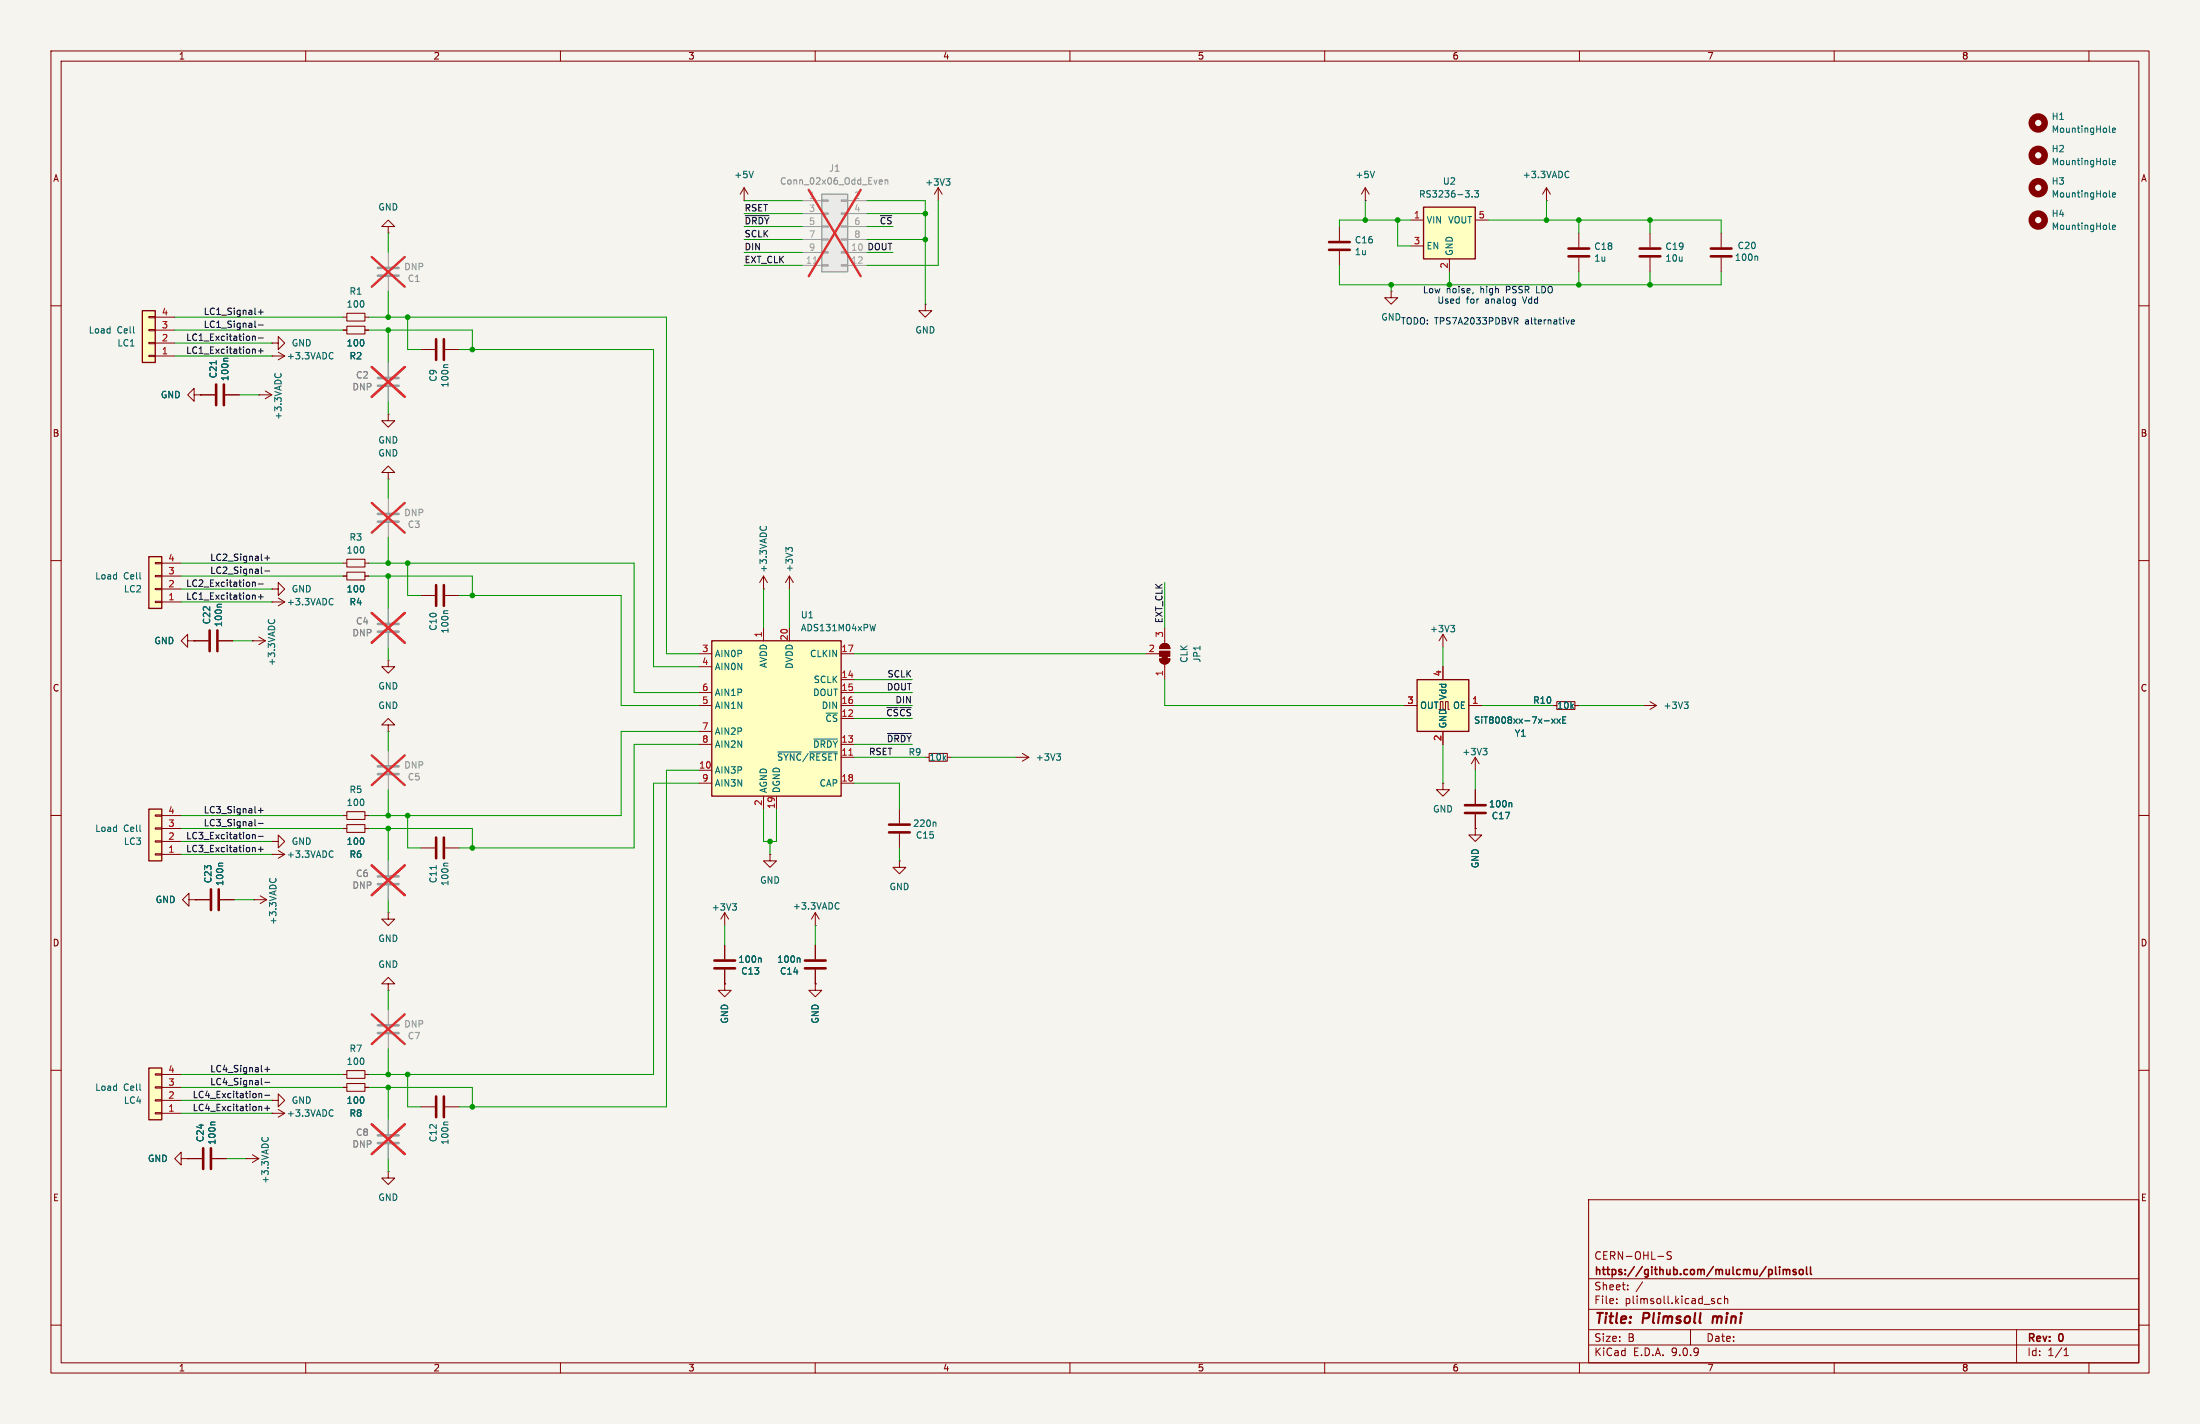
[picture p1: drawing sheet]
<svg xmlns="http://www.w3.org/2000/svg" width="432mm" height="279mm" viewBox="0 0 432 279" stroke-linecap="round" stroke-linejoin="round" font-family="sans-serif">
<path d="M0 0h431.8v279.4h-431.8z" fill="#f5f4ef" stroke="#f5f4ef" stroke-width=".2"/>
<g fill="none" stroke="#840000" stroke-width=".2">
<path d="M10 10h411.8v259.4h-411.8zM12 12h407.8v255.4h-407.8zM60 10v2M110 10v2M160 10v2M210 10v2M260 10v2M310 10v2M360 10v2M410 10v2M181.6 59.7v1.3h1.3l-1.3 1.2-1.3-1.2h1.3M181.6 59.7h.1"/>
<path d="M10 60h2M419.8 60h2M10 110h2M67.3 113h.8M68.1 112.3h3.5v1.5h-3.5zM71.6 113h.8M419.8 110h2M10 160h2M283.2 153.7v1.2h1.3l-1.3 1.3-1.3-1.3h1.3M283.2 153.7h.1M419.8 160h2M38.4 176.5h2.8"/>
<path d="M43.2 176.5h2.8M49.8 176.5h.1M49.8 176.5h2.5M51.1 175.8l1.2 .7M52.3 176.5l-1.2 .8M151.1 167.6v1.3h1.3l-1.3 1.3-1.2-1.3h1.2M151.1 167.6h.1M10 210h2M53.3 215.9h1.3v1.3l1.3-1.3-1.3-1.3v1.3M53.3 215.9h.1M419.8 210h2M311.8 235.4h108v32h-108z"/>
<path d="M10 260h2M311.8 256.9h108M311.8 250.9h108M317.3 255.6v.2M317.3 254.9v.1M319.5 252.9v.2M319.5 252.2v.1M322.4 251.5l-1.3 1.9M325.4 246.5h1.1M328 245.7l-.5-.1-.2 .1v.5l.6 .2 .1 .4-.2 .3-.6-.1M336.1 255.3l.4 .1v.2l-.2 .2h-.3M336.1 254.8l.4 .1"/>
<path d="M337.8 254.9l-.4-.1-.3 .3 .2 .6h.5M338.5 254.9l.2-.1 .3 .1 .1 .9M338.5 254.3v1.5M419.8 260h2M60 267.4v2M110 267.4v2M160 267.4v2M210 267.4v2M260 267.4v2M310 267.4v2M311.8 263.9h108M311.8 260.9h108"/>
<path d="M331.8 260.9v3M360 267.4v2M395.8 260.9v6.5M405.1 266h.9M405.1 264.9l.4-.4v1.5M410 267.4v2"/>
</g>
<path d="M336.3 258.3l-.2 1.3" fill="none" stroke="#840000" stroke-width=".4"/>
<path d="M348.6 250l.1 .1M349.3 248.6v.1M349.3 249.1v1M350 249.1v1M350 249.2l.4-.1 .2 .2M350.6 249.3l.3-.2h.3l.1 1M350.6 249.3v.8M352.5 249.1h-.4l-.2 .2 .1 .2 .5 .1v.4h-.6M353.3 249.1h.3l.3 .3v.4l-.3 .3-.3-.1-.2-.2zM354.6 248.6v1.3l.2 .2M355.4 248.6v1.3l.2 .2" fill="none" stroke="#840000" stroke-width=".3"/>
<path d="M43.7 169.4h-.6l-.2 .1M53 172.4l-.1 .2M54.1 172.4l.1 .2" fill="none" stroke="#006464" stroke-width=".2"/>
<path d="M41.4 174.5v4.1M42.9 174.5v4.1" fill="none" stroke="#840000" stroke-width=".51"/>
<path d="M278.1 133.4h10.2v10.1h-10.2z" fill="#ffffc2"/>
<path d="M278.1 133.4h10.2v10.1h-10.2z" fill="none" stroke="#840000" stroke-width=".25"/>
<g fill="none" stroke="#840000" stroke-width=".2">
<path d="M67.3 110.5h.8M68.1 109.7h3.5v1.6h-3.5zM71.6 110.5h.8M275.6 138.4h2.5M282.4 139.2h.3v-1.5h.5v1.5h.5v-1.5h.5v1.5h.3M283.2 124.5v2.5M283.2 130.8v2.6M283.2 124.5l.8 1.2M283.2 124.5l-.8 1.2M288.3 138.4h2.5M283.2 143.5v2.6M289.6 148.6l.7 1.3"/>
<path d="M289.6 148.6l-.8 1.3M289.6 148.6v2.5M37.1 176.5v1.3l-1.3-1.3 1.3-1.2v1.2h1.3M38.4 176.5h.1M76.2 193h1.3l-1.3-1.2-1.3 1.2h1.3v1.3M76.2 194.3h.1M53.3 218.4h.1M53.3 218.4h2.6M54.6 217.7l1.3 .7M55.9 218.4l-1.3 .8M67.3 213.4h.8M68.1 212.6h3.5v1.5h-3.5z"/>
<path d="M71.6 213.4h.8"/>
</g>
<g fill="none" stroke="#006464" stroke-width=".2">
<path d="M284.7 122.7h.8l-.4 .5M285.3 123.2l.2 .2v.3l-.2 .3M291.1 146.8h.8l-.5 .5M291.6 147.3l.3 .3v.3l-.3 .2M303.1 141.4h1M304.6 141.1l.6 .8M305.2 141.1l-.6 .8M305.6 141.1l.7 .8M306.3 141.1l-.7 .8M306.7 141.2h.5M307.3 140.6h-.6v1.3h.6M65.1 217.7l.3 .2"/>
<path d="M65.4 218.9l-.3 .1"/>
</g>
<path d="M74.2 201.2h4M74.2 202.7h4" fill="none" stroke="#9c9b98" stroke-width=".51"/>
<path d="M76.2 198.1v2.8M76.2 202.9v2.8" fill="none" stroke="#9c9b98" stroke-width=".2"/>
<path d="M73 199l6.4 5.9M79.4 199l-6.4 5.9" fill="none" stroke="#e12e31" stroke-width=".46"/>
<path d="M139.7 125.7h25.4v30.5h-25.4z" fill="#ffffc2"/>
<path d="M139.7 125.7h25.4v30.5h-25.4z" fill="none" stroke="#840000" stroke-width=".25"/>
<g fill="none" stroke="#840000" stroke-width=".2">
<path d="M273 57.2v1.2h1.3l-1.3 1.3-1.2-1.3h1.2M273 57.2h.1M337.8 45.7v2.8M337.8 50.5v2.8M38.1 77.5v1.2l-1.3-1.2 1.3-1.3v1.3h1.3M39.4 77.5h.1M39.4 77.5h2.8M44.2 77.5h2.8M50.8 77.5h.1M50.8 77.5h2.5M52.1 76.7l1.2 .8M53.3 77.5l-1.2 .7"/>
<path d="M76.2 92.7h1.3l-1.3-1.3-1.3 1.3h1.3v1.3M76.2 94h.1M76.2 81.3v1.3h1.3l-1.3 1.2-1.3-1.2h1.3M76.2 81.3h.1M137.2 138.4h2.5M137.2 128.3h2.5M137.2 135.9h2.5M137.2 130.8h2.5M149.9 123.2v2.5M154.9 123.2v2.5M165.1 138.4h2.5M165.1 128.3h2.5"/>
<path d="M165.1 135.9h2.5M165.1 133.4h2.5M224.8 128.3h2.8M227.6 129.3h2a1.02 1.02 0 0 1-1 1 1.02 1.02 0 0 1-1-1zM227.9 126.5a1.02 1.02 0 0 1 1.1-.2 1.02 1.02 0 0 1 .6 1h-2zM228.6 123.2v3M228.6 130.3v3.1M68.1 159.3h3.5v1.5h-3.5zM76.2 142.2h1.3l-1.3-1.2-1.3 1.2h1.3v1.3M76.2 143.5h.1M137.2 153.7h2.5M137.2 143.5h2.5"/>
<path d="M137.2 146.1h2.5M137.2 151.1h2.5M149.9 156.2v2.6M152.4 156.2v2.6M165.1 153.7h2.5M165.1 146.1h2.5M165.1 141h2.5M181.6 148.6h.8M182.4 147.8h3.5v1.6h-3.5zM185.9 148.6h.8M199.4 148.6h2.5M200.7 147.8l1.2 .8"/>
<path d="M201.9 148.6l-1.2 .8M53.3 167.6h.1M53.3 165.1h1.3v1.3l1.3-1.3-1.3-1.3v1.3M53.3 165.1h.1M53.3 167.6h2.6M54.6 166.9l1.3 .7M55.9 167.6l-1.3 .8M67.3 160h.8M71.6 160h.8M160 179.1l.8 1.2M160 179.1l-.7 1.2M160 179.1v2.5"/>
<path d="M160 181.6h.1M160 193v1.3h-1.3l1.3 1.3 1.3-1.3h-1.3M160 193h.1M160 185.4v2.8M160 190.2v2.8M67.3 210.8h.8M68.1 210.1h3.5v1.5h-3.5zM71.6 210.8h.8"/>
</g>
<g fill="none" stroke="#006464" stroke-width=".2">
<path d="M344.8 50.3l.2 .1v.7M42.4 70.8v.7M44.1 70.3l-.2 .2M54 73.3l-.1 .3M55.1 73.3l.1 .3M171.8 122.5l-.3 1.3-.2-.9M152.6 147.5h4.7M158.9 147.5h5.5M159.7 145h4.7M207.4 147.9h.7l-.4 .5M207.9 148.4l.2 .2v.3l-.2 .3M65.1 166.9l.3 .2"/>
<path d="M65.4 168.1l-.3 .1M164.4 177.1l.3 .1M164.7 178.3l-.3 .1M156.8 188l.2 .2v.6"/>
</g>
<path d="M74.2 100.8h4M74.2 102.4h4M74.2 150.4h4M74.2 151.9h4" fill="none" stroke="#9c9b98" stroke-width=".51"/>
<path d="M76.2 97.8v2.8M76.2 102.6v2.8M76.2 147.3v2.8M76.2 152.1v2.8" fill="none" stroke="#9c9b98" stroke-width=".2"/>
<path d="M73 98.7l6.4 5.8M79.4 98.7l-6.4 5.8M73 148.2l6.4 5.9M79.4 148.2l-6.4 5.9" fill="none" stroke="#e12e31" stroke-width=".46"/>
<path d="M335.8 50.3h4.1M335.8 48.8h4.1M42.4 75.4v4.1M43.9 75.4v4.1M158 188.5h4.1M158 190h4.1" fill="none" stroke="#840000" stroke-width=".51"/>
<g fill="#840000" stroke="#840000" stroke-width=".2">
<path d="M228.1 128.8h1v.5h-1z"/>
<path d="M227.6 129.3h2a1.02 1.02 0 0 1-1 1 1.02 1.02 0 0 1-1-1z"/>
<path d="M227.6 127.8h2v1h-2z"/>
<path d="M227.9 126.5a1.02 1.02 0 0 1 1.1-.2 1.02 1.02 0 0 1 .6 1h-2z"/>
</g>
<path d="M29.2 158.8h2.5v10.1h-2.5z" fill="#ffffc2"/>
<path d="M29.2 158.8h2.5v10.1h-2.5z" fill="none" stroke="#840000" stroke-width=".25"/>
<g fill="none" stroke="#840000" stroke-width=".2">
<path d="M268 39.4h.1M268 36.8l-.8 1.3M268 36.8l.7 1.3M268 36.8v2.6M303.5 39.4h.1M303.5 36.8l-.7 1.3M303.5 36.8l.8 1.3M303.5 36.8v2.6M262.9 44.5v2.7M262.9 49.3v2.8M67.3 64.8h.8M68.1 64h3.5v1.5h-3.5z"/>
<path d="M71.6 64.8h.8M82.5 116.8h2.8M87.4 116.8h2.8M149.9 115.6h.1M149.9 113l.7 1.3M149.9 113l-.8 1.3M149.9 113v2.6M154.9 113l.8 1.3M154.9 113l-.7 1.3M154.9 113v2.6M38.1 125.7h2.8M42.9 125.7h2.8"/>
<path d="M76.2 129.5v1.3h1.3l-1.3 1.3-1.3-1.3h1.3M76.2 129.5h.1M30.5 159.9h1.2v.2h-1.2zM176.5 158.8v2.7M30.5 167.5h1.2v.3h-1.2zM30.5 165h1.2v.2h-1.2zM30.5 162.4h1.2v.3h-1.2zM31.7 167.6h3.9M31.7 165.1h3.9M31.7 162.6h3.9M31.7 160h3.9M142.2 179.1l.8 1.2"/>
<path d="M142.2 179.1l-.7 1.2M142.2 179.1v2.5M176.5 168.9v1.3h1.3l-1.3 1.3-1.2-1.3h1.2M176.5 168.9h.1M176.5 163.6v2.8M142.2 193v1.3h-1.2l1.2 1.3 1.3-1.3h-1.3M142.2 193h.1M142.2 185.4v2.8M142.2 190.2v2.8"/>
</g>
<path d="M260.9 47.5h4M260.9 49h4M85.6 114.8v4.1M87.1 114.8v4.1M41.1 123.7v4.1M42.7 123.7v4.1M174.5 161.8h4.1M174.5 163.3h4.1M140.2 188.5h4.1M140.2 190h4.1" fill="none" stroke="#840000" stroke-width=".51"/>
<g fill="none" stroke="#006464" stroke-width=".2">
<path d="M269.8 33.6l-.4 1.3M307.7 33.6l.2 .1M307.9 34.7l-.2 .2M42.8 118.6l-.2 .1M87.9 119.8h-.6l-.2 .2M149.3 103.3l-.1 .2M150.3 103.3l.1 .2M154.7 107.9l-.5-.5v.8M154.7 107.7l.3-.3h.3l.2 .3M143.8 177.3h.7l-.4 .5M144.3 177.8l.2 .2v.3l-.2 .3M183.5 161.3l.2 .2v.6"/>
<path d="M149.2 188l.2 .2v.6"/>
</g>
<path d="M74.2 75.7h4M74.2 74.2h4M74.2 124h4M74.2 122.4h4" fill="none" stroke="#9c9b98" stroke-width=".51"/>
<path d="M76.2 71.1v2.8M76.2 75.9v2.8M76.2 119.4v2.8M76.2 124.2v2.8" fill="none" stroke="#9c9b98" stroke-width=".2"/>
<path d="M73 72l6.4 5.9M79.4 72l-6.4 5.9M73 120.3l6.4 5.8M79.4 120.3l-6.4 5.8" fill="none" stroke="#e12e31" stroke-width=".46"/>
<path d="M279.4 40.6h10.2v10.2h-10.2z" fill="#ffffc2"/>
<path d="M279.4 40.6h10.2v10.2h-10.2z" fill="none" stroke="#840000" stroke-width=".25"/>
<path d="M276.9 43.2h2.5M276.9 48.3h2.5M284.5 50.8v2.5M289.6 43.2h2.5" fill="none" stroke="#840000" stroke-width=".2"/>
<path d="M288.9 38.6v.1M289.4 37.4h.8l-.4 .5 .3 .1v.6l-.1 .1-.6-.1" fill="none" stroke="#006464" stroke-width=".2"/>
<path d="M27.9 61h2.6v10.1h-2.6z" fill="#ffffc2"/>
<path d="M27.9 61h2.6v10.1h-2.6z" fill="none" stroke="#840000" stroke-width=".25"/>
<g fill="none" stroke="#840000" stroke-width=".2">
<path d="M146 39.4h.1M146 36.8l-.7 1.3M146 36.8l.8 1.3M146 36.8v2.6M29.2 69.7h1.3v.3h-1.3zM29.2 67.2h1.3v.2h-1.3zM29.2 64.6h1.3v.3h-1.3zM29.2 62.1h1.3v.3h-1.3zM30.5 69.9h3.8M30.5 67.3h3.8M30.5 64.8h3.8M30.5 62.2h3.8"/>
<path d="M76.2 179.1v1.2h1.3l-1.3 1.3-1.3-1.3h1.3M76.2 179.1h.1"/>
</g>
<path d="M147.9 33.6l-.5 1.3" fill="none" stroke="#006464" stroke-width=".2"/>
<path d="M161.3 38.1h5.1v15.2h-5.1z" fill="#ebeae8"/>
<path d="M161.3 38.1h5.1v15.2h-5.1z" fill="none" stroke="#9c9b98" stroke-width=".25"/>
<g fill="none" stroke="#9c9b98" stroke-width=".2">
<path d="M157.5 39.4h3.8M161.3 39.2h1.3v.3h-1.3zM165.1 39.2h1.3v.3h-1.3zM166.4 39.4h3.8M157.5 41.9h3.8M157.5 44.5h3.8M157.5 47h3.8M157.5 49.5h3.8M157.5 52.1h3.8M161.3 41.8h1.3v.2h-1.3zM161.3 44.3h1.3v.3h-1.3zM161.3 46.9h1.3v.2h-1.3z"/>
<path d="M161.3 49.4h1.3v.3h-1.3zM161.3 51.9h1.3v.3h-1.3zM165.1 41.8h1.3v.2h-1.3zM165.1 44.3h1.3v.3h-1.3zM165.1 46.9h1.3v.2h-1.3zM165.1 49.4h1.3v.3h-1.3zM165.1 51.9h1.3v.3h-1.3zM166.4 41.9h3.8M166.4 44.5h3.8M166.4 47h3.8M166.4 49.5h3.8M166.4 52.1h3.8"/>
<path d="M76.2 168.9v2.8M76.2 173.7v2.8"/>
</g>
<path d="M159.6 51.7h.8" fill="none" stroke="#a5a4a2" stroke-width=".2"/>
<path d="M172.8 35.3l.3 .1 .1 .2-.6 .1M173.1 36.1h-.3M173.7 35.4h.5l.1 .7M173.7 35.3v.8" fill="none" stroke="#939391" stroke-width=".2"/>
<path d="M158.7 37.2l10.2 17M168.9 37.2l-10.2 17M73 169.8l6.4 5.8M79.4 169.8l-6.4 5.8" fill="none" stroke="#e12e31" stroke-width=".46"/>
<path d="M74.2 173.5h4M74.2 172h4" fill="none" stroke="#9c9b98" stroke-width=".51"/>
<g fill="none" stroke="#840000" stroke-width=".2">
<path d="M184.1 36.8l.8 1.3M184.1 36.8l-.7 1.3M184.1 36.8v2.6M76.2 44.5h1.3l-1.3-1.3-1.3 1.3h1.3v1.2M76.2 45.7h.1M67.3 62.2h.8M68.1 61.5h3.5v1.5h-3.5zM71.6 62.2h.8M82.5 68.6h2.8M87.4 68.6h2.8M53.3 118.1h.1M53.3 115.6h1.3v1.2l1.3-1.2-1.3-1.3v1.3"/>
<path d="M53.3 115.6h.1M53.3 118.1h2.6M54.6 117.3l1.3 .8M55.9 118.1l-1.3 .8M36.8 125.7v1.3l-1.2-1.3 1.2-1.2v1.2h1.3M38.1 125.7h.1M49.5 125.7h.1M49.5 125.7h2.6M50.8 125l1.3 .7M52.1 125.7l-1.3 .8M82.5 166.4h2.8M87.4 166.4h2.8"/>
</g>
<path d="M185.7 35.1h.7l-.4 .5M186.2 35.6l.2 .2v.3l-.2 .2M414 25.8l.2 .2M414.6 25.6l.6-.2v-.2l-.4-.1-.2 .2 .1 .6h.5M87.9 71.6h-.6l-.2 .2M65.1 117.4l.3 .1M65.4 118.6l-.3 .1M52.8 121.6l-.2 .2M53.8 121.6l.1 .2M85.6 169.8v.8M87.9 169.4h-.6l-.2 .1" fill="none" stroke="#006464" stroke-width=".2"/>
<circle cx="400.1" cy="24.1" r="1.27" fill="none" stroke="#840000" stroke-width="1.3"/>
<path d="M85.6 66.5v4.1M87.1 66.5v4.1M85.6 164.3v4.1M87.1 164.3v4.1" fill="none" stroke="#840000" stroke-width=".51"/>
<path d="M29.2 109.2h2.5v10.2h-2.5z" fill="#ffffc2"/>
<path d="M29.2 109.2h2.5v10.2h-2.5z" fill="none" stroke="#840000" stroke-width=".25"/>
<g fill="none" stroke="#840000" stroke-width=".2">
<path d="M323.8 45.7v2.8M323.8 50.5v2.8M30.5 118h1.2v.2h-1.2zM30.5 115.4h1.2v.3h-1.2zM30.5 112.9h1.2v.3h-1.2zM30.5 110.4h1.2v.2h-1.2zM31.7 118.1h3.9M31.7 115.6h3.9M31.7 113h3.9M31.7 110.5h3.9M304.8 138.4h.8M305.6 137.7h3.5v1.5h-3.5z"/>
<path d="M309.1 138.4h.8M322.6 138.4h2.5M323.8 137.7l1.3 .7M325.1 138.4l-1.3 .8M289.6 154.9v2.8M289.6 159.8v2.8M289.6 162.6v1.2h-1.3l1.3 1.3 1.2-1.3h-1.2M289.6 162.6h.1M36.8 227.3h2.8M41.7 227.3h2.7M48.3 227.3h.1M48.3 227.3h2.5"/>
<path d="M49.5 226.6l1.3 .7M50.8 227.3l-1.3 .8"/>
</g>
<path d="M74.2 52.6h4M74.2 54.1h4" fill="none" stroke="#9c9b98" stroke-width=".51"/>
<path d="M76.2 49.5v2.8M76.2 54.4v2.8" fill="none" stroke="#9c9b98" stroke-width=".2"/>
<path d="M73 50.4l6.4 5.9M79.4 50.4l-6.4 5.9" fill="none" stroke="#e12e31" stroke-width=".46"/>
<path d="M321.8 48.8h4.1M321.8 50.3h4.1M287.5 158h4.1M287.5 159.5h4.1M39.9 225.3v4.1M41.4 225.3v4.1" fill="none" stroke="#840000" stroke-width=".51"/>
<path d="M414 38.5l.2 .2M414 32.1l.2 .2M414.6 38.3l.6-.2v-.2l-.4-.1-.2 .2 .1 .6h.5M414.6 31.9l.6-.1v-.3h-.4l-.2 .2 .1 .6h.5M414 44.8l.2 .2M414.6 44.6l.6-.1v-.3h-.4l-.2 .2 .1 .6h.5M330.6 137.7h.7l-.4 .5M331.1 138.2l.2 .3v.3l-.2 .2M296.5 157.5l.2 .2v.6M42.2 220.2h-.7l-.1 .1M51.5 223.2l-.1 .2M52.5 223.2l.1 .2" fill="none" stroke="#006464" stroke-width=".2"/>
<g fill="none" stroke="#840000" stroke-width="1.3">
<circle cx="400.1" cy="36.8" r="1.27"/>
<circle cx="400.1" cy="30.5" r="1.27"/>
<circle cx="400.1" cy="43.2" r="1.27"/>
</g>
<path d="M29.2 209.6h2.5v10.1h-2.5z" fill="#ffffc2"/>
<path d="M29.2 209.6h2.5v10.1h-2.5z" fill="none" stroke="#840000" stroke-width=".25"/>
<g fill="none" stroke="#840000" stroke-width=".2">
<path d="M309.9 45.7v2.8M309.9 50.5v2.8M39.4 77.5h.1M39.4 77.5h2.8M44.2 77.5h2.8M53.3 69.9h.1M53.3 67.3h1.3v1.3l1.3-1.3-1.3-1.3v1.3M53.3 67.3h.1M53.3 69.9h2.6M54.6 69.1l1.3 .8M55.9 69.9l-1.3 .7M67.3 64.8h.8"/>
<path d="M71.6 64.8h.8M67.3 113h.8M71.6 113h.8M38.1 125.7h.1M38.1 125.7h2.8M42.9 125.7h2.8M275.6 138.4h2.5M283.2 130.8v2.6M288.3 138.4h2.5M304.8 138.4h.8M309.1 138.4h.8M283.2 143.5v2.6"/>
<path d="M289.6 154.9v2.8M289.6 159.8v2.8M38.4 176.5h.1M38.4 176.5h2.8M43.2 176.5h2.8M67.3 162.6h.8M68.1 161.8h3.5v1.5h-3.5zM71.6 162.6h.8M289.6 162.6h.1M142.2 193h.1M142.2 185.4v2.8M142.2 190.2v2.8"/>
<path d="M160 193h.1M160 185.4v2.8M160 190.2v2.8M30.5 218.3h1.2v.3h-1.2zM30.5 215.8h1.2v.2h-1.2zM30.5 213.2h1.2v.3h-1.2zM30.5 210.7h1.2v.2h-1.2zM31.7 218.4h3.9M31.7 215.9h3.9M31.7 213.4h3.9M31.7 210.8h3.9M67.3 213.4h.8"/>
<path d="M71.6 213.4h.8M82.5 217.2h2.8M87.4 217.2h2.8M35.6 227.3v1.3l-1.3-1.3 1.3-1.2v1.2h1.2M36.8 227.3h.1M36.8 227.3h2.8M41.7 227.3h2.7M76.2 229.9v1.2h1.3l-1.3 1.3-1.3-1.3h1.3M76.2 229.9h.1"/>
</g>
<path d="M307.8 48.8h4.1M307.8 50.3h4.1M85.6 215.1v4.1M87.1 215.1v4.1" fill="none" stroke="#840000" stroke-width=".51"/>
<g fill="none" stroke="#006464" stroke-width=".2">
<path d="M42.4 70.8v.7M44.1 70.3l-.2 .2M65.1 69.2l.3 .1M65.4 70.3l-.3 .1M42.8 118.6l-.2 .1M296.5 157.5l.2 .2v.6M303.1 141.4h1M304.6 141.1l.6 .8M305.2 141.1l-.6 .8M305.6 141.1l.7 .8M306.3 141.1l-.7 .8M306.7 141.2h.5"/>
<path d="M307.3 140.6h-.6v1.3h.6M43.7 169.4h-.6l-.2 .1M149.2 188l.2 .2v.6M156.8 188l.2 .2v.6M42.2 220.2h-.7l-.1 .1M87.9 220.2h-.6l-.2 .1"/>
</g>
<path d="M74.2 224.3h4M74.2 222.8h4" fill="none" stroke="#9c9b98" stroke-width=".51"/>
<path d="M76.2 71.1v2.8M76.2 75.9v2.8M76.2 119.4v2.8M76.2 124.2v2.8M76.2 168.9v2.8M76.2 173.7v2.8M76.2 219.7v2.8M76.2 224.5v2.8" fill="none" stroke="#9c9b98" stroke-width=".2"/>
<path d="M73 72l6.4 5.9M79.4 72l-6.4 5.9M73 120.3l6.4 5.8M79.4 120.3l-6.4 5.8M73 169.8l6.4 5.8M79.4 169.8l-6.4 5.8M73 220.6l6.4 5.8M79.4 220.6l-6.4 5.8" fill="none" stroke="#e12e31" stroke-width=".46"/>
<g fill="none" stroke="#0f0f0f" stroke-width=".2">
<path d="M146.3 42.3h4.6M49.6 66v.8M49.6 66.1l.4-.1 .1 .8M49.9 68.5l.2 .2v.6M50.1 64.2l.1 .1M50.7 66.3h1M50.7 63.8h1M50.7 68.9h1M50.7 61.2h1M51.2 60.7v1M51.2 68.4v.9M49.6 114.2v.9"/>
<path d="M49.6 114.3h.4l.1 .8M49.9 116.8l.2 .1v.7M50.7 114.6h1M50.7 117.1h1M51.2 116.6v1M51.4 112.5h.1M52 109.5h.9M52 112h.9M52.5 109v1M50.7 159h1M51.2 158.5v1M174.2 143.9h4.6"/>
<path d="M49.6 163.7v.9M49.6 163.9l.4-.1 .1 .8M49.9 166.3l.2 .2v.6M50.1 162h.1M50.7 161.6h1M50.7 164.1h1M50.7 166.6h1M51.2 166.2v.9M50.8 214.5v.9M50.8 214.7l.5-.1 .1 .8M51.2 217.1l.2 .2v.6M51.4 212.8h.1"/>
<path d="M52 212.4h.9M52 209.8h.9M52 214.9h.9M52 217.4h.9M52.5 209.3v1M52.5 217v.9"/>
</g>
<g fill="none" stroke="#009600" stroke-width=".2">
<path d="M146 39.4h11.5M170.2 39.4h11.4v20.3M184.1 39.4v12.7h-13.9M268 39.4v3.8M303.5 39.4v3.8M76.2 45.7v3.8M76.2 57.2v5M146 41.9h11.5M146 52.1h11.5M146 47h11.5M146 49.5h11.5M146 44.5h11.5"/>
<path d="M170.2 41.9h11.4M170.2 47h11.4M170.2 49.5h5.1M170.2 44.5h5.1M262.9 52.1v3.8h74.9v-2.6M273 55.9v1.3M274.3 43.2v5.1h2.6M276.9 43.2h-14v1.3M284.5 53.3v2.6M292.1 43.2h45.7v2.5M309.9 43.2v2.5M309.9 53.3v2.6"/>
<path d="M323.8 43.2v2.5M323.8 53.3v2.6M34.3 64.8h33M34.3 62.2h33M34.3 69.9h19M34.3 67.3h19M47 77.5h3.8M72.4 64.8h20.3v3.8M72.4 62.2h58.4v66.1h6.4M76.2 64.8v6.3M76.2 78.7v2.6M80 62.2v6.4h2.5"/>
<path d="M90.2 68.6h38.1v62.2h8.9M76.2 94v3.8M35.6 110.5h31.7M35.6 113h31.7M35.6 118.1h17.7M35.6 115.6h17.7M72.4 113h20.3v3.8M72.4 110.5h52.1v25.4h12.7M76.2 105.4v5.1M76.2 113v6.4M80 110.5v6.3h2.5M90.2 116.8h31.7v21.6h15.3"/>
<path d="M149.9 115.6v7.6M154.9 115.6v7.6M228.6 114.3v8.9M45.7 125.7h3.8M76.2 127v2.5M167.6 138.4h11.5M167.6 133.4h11.5M167.6 135.9h11.5M167.6 128.3h57.2M228.6 133.4v5h47M283.2 127v3.8M290.8 138.4h14"/>
<path d="M309.9 138.4h12.7M76.2 143.5v3.8M76.2 154.9v5.1M137.2 146.1h-12.7v20.3h-34.3M137.2 143.5h-15.3v16.5h-49.5M137.2 151.1h-6.4v66.1h-40.6M137.2 153.7h-8.9v57.1h-55.9M149.9 158.8v6.3h2.5v-6.3M167.6 146.1h11.5M167.6 141h11.5M167.6 153.7h8.9v5.1M167.6 148.6h14"/>
<path d="M186.7 148.6h12.7M283.2 146.1v7.6M289.6 151.1v3.8M35.6 162.6h31.7M35.6 160h31.7M35.6 165.1h17.7M35.6 167.6h17.7M46 176.5h3.8M72.4 162.6h20.3v3.8M76.2 162.6v6.3M76.2 176.5v2.6M80 160v6.4h2.5"/>
<path d="M151.1 165.1v2.5M176.5 166.4v2.5M76.2 194.3v3.8M142.2 181.6v3.8M160 181.6v3.8M35.6 213.4h31.7M35.6 218.4h17.7M35.6 215.9h17.7M35.6 210.8h31.7M72.4 213.4h20.3v3.8M76.2 205.7v5.1M76.2 213.4v6.3"/>
<path d="M80 210.8v6.4h2.5M44.4 227.3h3.9M76.2 227.3v2.6"/>
</g>
<path d="M289.1 57.4l-.1 .2M297.5 63l.4 .6M297.7 62.3l.2 .3-.2 .4M308.4 63.2l.6-.1-.1-.3-.3-.1-.2 .2 .1 .6h.4" fill="none" stroke="#0000c2" stroke-width=".2"/>
<g fill="#009600" stroke="#009600" stroke-width=".2">
<circle cx="80" cy="62.2" r=".46"/>
<circle cx="92.7" cy="68.6" r=".46"/>
<circle cx="181.6" cy="41.9" r=".46"/>
<circle cx="181.6" cy="47" r=".46"/>
<circle cx="268" cy="43.2" r=".46"/>
<circle cx="323.8" cy="43.2" r=".46"/>
<circle cx="309.9" cy="43.2" r=".46"/>
<circle cx="309.9" cy="55.9" r=".46"/>
<circle cx="323.8" cy="55.9" r=".46"/>
<circle cx="92.7" cy="217.2" r=".46"/>
<circle cx="151.1" cy="165.1" r=".46"/>
<circle cx="273" cy="55.9" r=".46"/>
<circle cx="284.5" cy="55.9" r=".46"/>
<circle cx="303.5" cy="43.2" r=".46"/>
<circle cx="274.3" cy="43.2" r=".46"/>
<circle cx="80" cy="160" r=".46"/>
<circle cx="76.2" cy="160" r=".46"/>
<circle cx="76.2" cy="162.6" r=".46"/>
<circle cx="92.7" cy="166.4" r=".46"/>
<circle cx="92.7" cy="116.8" r=".46"/>
<circle cx="80" cy="110.5" r=".46"/>
<circle cx="76.2" cy="113" r=".46"/>
<circle cx="76.2" cy="110.5" r=".46"/>
<circle cx="80" cy="210.8" r=".46"/>
<circle cx="76.2" cy="210.8" r=".46"/>
<circle cx="76.2" cy="213.4" r=".46"/>
<circle cx="76.2" cy="64.8" r=".46"/>
<circle cx="76.2" cy="62.2" r=".46"/>
</g>
<g font-size="2.8" fill="#840000">
<text x="312.8" y="260.3">Title:</text>
<text x="322.5" y="260.3">Plimsoll</text>
<text x="337" y="260.3">mini</text>
</g>
<g font-size="2.1" fill="#840000">
<text x="312.8" y="250.6">https://github.com/mulcmu/plimsoll</text>
<text x="312.8" y="247.4">CERN-OHL-S</text>
<text x="312.8" y="256.1">File:</text>
<text x="312.8" y="253.4">Sheet:</text>
<text x="318.9" y="256.1">plimsoll.kicad_sch</text>
<text x="312.8" y="263.5">Size:</text>
<text x="319.5" y="263.5">B</text>
<text x="334.8" y="263.5">Date:</text>
<text x="397.8" y="263.7">Rev:</text>
<text x="404.2" y="263.7">0</text>
<text x="312.8" y="266.3">KiCad</text>
<text x="320.5" y="266.3">E.D.A.</text>
<text x="328.1" y="266.3">9.0.9</text>
<text x="397.8" y="266.3">Id:</text>
<text x="401.9" y="266.3">1/1</text>
</g>
<g font-size="1.8" fill="#840000">
<text x="35" y="11.9">1</text>
<text x="85" y="11.9">2</text>
<text x="135" y="11.9">3</text>
<text x="185" y="11.9">4</text>
<text x="235" y="11.9">5</text>
<text x="285" y="11.9">6</text>
<text x="335" y="11.9">7</text>
<text x="385" y="11.9">8</text>
<text x="10.3" y="35.9">A</text>
<text x="420.1" y="35.9">A</text>
<text x="10.3" y="85.9">B</text>
<text x="420.1" y="85.9">B</text>
<text x="10.3" y="135.9">C</text>
<text x="420.1" y="135.9">C</text>
<text x="10.3" y="185.9">D</text>
<text x="420.1" y="185.9">D</text>
<text x="10.3" y="235.9">E</text>
<text x="420.1" y="235.9">E</text>
<text x="35" y="269.3">1</text>
<text x="85" y="269.3">2</text>
<text x="135" y="269.3">3</text>
<text x="185" y="269.3">4</text>
<text x="235" y="269.3">5</text>
<text x="285" y="269.3">6</text>
<text x="335" y="269.3">7</text>
<text x="385" y="269.3">8</text>
</g>
<g font-size="1.8" fill="#006464">
<text x="402.6" y="23.7">H1</text>
<text x="402.6" y="26.3">MountingHole</text>
<text x="144" y="35.2">+5V</text>
<text x="265.9" y="35.2">+5V</text>
<text x="298.8" y="35.2">+3.3VADC</text>
<text x="402.6" y="30.1">H2</text>
<text x="402.6" y="32.6">MountingHole</text>
<text x="74.2" y="41.5">GND</text>
<text x="181.5" y="36.6">+3V3</text>
<text x="278.4" y="39">RS3236-3.3</text>
<text x="283.1" y="36.4">U2</text>
<text x="402.6" y="36.4">H3</text>
<text x="402.6" y="39">MountingHole</text>
<text x="265.8" y="48">C16</text>
<text x="279.9" y="44">VIN</text>
<text x="284.1" y="44">VOUT</text>
<text x="402.6" y="42.8">H4</text>
<text x="402.6" y="45.3">MountingHole</text>
<text x="265.8" y="50.3">1u</text>
<text x="279.9" y="49.1">EN</text>
<text x="285.3" y="50.3" transform="rotate(-90 285.3 50.3)">GND</text>
<text x="312.8" y="51.5">1u</text>
<text x="312.8" y="49.2">C18</text>
<text x="326.8" y="49.2">C19</text>
<text x="326.8" y="51.5">10u</text>
<text x="340.4" y="51.4">100n</text>
<text x="341" y="49.1">C20</text>
<text x="68.5" y="58">R1</text>
<text x="17.3" y="65.6">Load</text>
<text x="23" y="65.6">Cell</text>
<text x="67.9" y="60.6">100</text>
<text x="179.6" y="65.6">GND</text>
<text x="22.9" y="68.2">LC1</text>
<text x="36.4" y="69.5">LC1_Excitation+</text>
<text x="56.2" y="70.7">+3.3VADC</text>
<text x="57.2" y="68.2">GND</text>
<text x="67.9" y="68.2">100</text>
<text x="68.5" y="70.7">R2</text>
<text x="42.7" y="74.3" transform="rotate(-90 42.7 74.3)">C21</text>
<text x="45" y="74.9" transform="rotate(-90 45 74.9)">100n</text>
<text x="85.9" y="75" transform="rotate(-90 85.9 75)">C9</text>
<text x="88.2" y="76.2" transform="rotate(-90 88.2 76.2)">100n</text>
<text x="31.5" y="78.3">GND</text>
<text x="55.5" y="82.5" transform="rotate(-90 55.5 82.5)">+3.3VADC</text>
<text x="74.2" y="89.8">GND</text>
<text x="74.2" y="87.2">GND</text>
<text x="68.5" y="106.3">R3</text>
<text x="18.6" y="113.9">Load</text>
<text x="24.2" y="113.9">Cell</text>
<text x="67.9" y="108.8">100</text>
<text x="150.7" y="112.5" transform="rotate(-90 150.7 112.5)">+3.3VADC</text>
<text x="155.8" y="112.4" transform="rotate(-90 155.8 112.4)">+3V3</text>
<text x="24.2" y="116.4">LC2</text>
<text x="36.4" y="117.8">LC1_Excitation+</text>
<text x="56.2" y="119">+3.3VADC</text>
<text x="57.2" y="116.4">GND</text>
<text x="67.9" y="116.4">100</text>
<text x="68.5" y="119">R4</text>
<text x="41.5" y="122.6" transform="rotate(-90 41.5 122.6)">C22</text>
<text x="43.8" y="123.1" transform="rotate(-90 43.8 123.1)">100n</text>
<text x="85.9" y="123.9" transform="rotate(-90 85.9 123.9)">C10</text>
<text x="88.2" y="124.4" transform="rotate(-90 88.2 124.4)">100n</text>
<text x="157.1" y="124.1">ADS131M04xPW</text>
<text x="157.1" y="121.5">U1</text>
<text x="280.6" y="124.3">+3V3</text>
<text x="30.2" y="126.6">GND</text>
<text x="54.2" y="130.7" transform="rotate(-90 54.2 130.7)">+3.3VADC</text>
<text x="140.2" y="129.1">AIN0P</text>
<text x="140.2" y="131.7">AIN0N</text>
<text x="150.7" y="131.2" transform="rotate(-90 150.7 131.2)">AVDD</text>
<text x="155.8" y="131.3" transform="rotate(-90 155.8 131.3)">DVDD</text>
<text x="158.9" y="129.1">CLKIN</text>
<text x="233.3" y="130.2" transform="rotate(-90 233.3 130.2)">CLK</text>
<text x="235.8" y="130.1" transform="rotate(-90 235.8 130.1)">JP1</text>
<text x="74.2" y="135.5">GND</text>
<text x="140.2" y="136.8">AIN1P</text>
<text x="159.5" y="136.8">DOUT</text>
<text x="159.6" y="134.2">SCLK</text>
<text x="284.1" y="137.4" transform="rotate(-90 284.1 137.4)">Vdd</text>
<text x="74.2" y="139.3">GND</text>
<text x="140.2" y="139.3">AIN1N</text>
<text x="161.2" y="139.3">DIN</text>
<text x="161.9" y="141.8">~{CS}</text>
<text x="278.6" y="139.3">OUT</text>
<text x="284.1" y="143" transform="rotate(-90 284.1 143)">GND</text>
<text x="285.1" y="139.3">OE</text>
<text x="289.2" y="142.2">SiT8008xx-7x-xxE</text>
<text x="300.8" y="138.3">R10</text>
<text x="305.5" y="139.3">10k</text>
<text x="326.4" y="139.3">+3V3</text>
<text x="140.2" y="144.4">AIN2P</text>
<text x="140.2" y="146.9">AIN2N</text>
<text x="159.5" y="146.9">~{DRDY}</text>
<text x="178.2" y="148.4">R9</text>
<text x="182.3" y="149.5">10k</text>
<text x="203.2" y="149.5">+3V3</text>
<text x="286.9" y="148.4">+3V3</text>
<text x="297.2" y="144.7">Y1</text>
<text x="68.5" y="155.8">R5</text>
<text x="140.2" y="152">AIN3P</text>
<text x="140.2" y="154.5">AIN3N</text>
<text x="150.7" y="155.7" transform="rotate(-90 150.7 155.7)">AGND</text>
<text x="153.3" y="155.7" transform="rotate(-90 153.3 155.7)">DGND</text>
<text x="160.8" y="154.5">CAP</text>
<text x="67.9" y="158.3">100</text>
<text x="281.2" y="159.6">GND</text>
<text x="292.1" y="158.6">100n</text>
<text x="292.7" y="160.9">C17</text>
<text x="18.6" y="163.4">Load</text>
<text x="24.2" y="166">LC3</text>
<text x="24.2" y="163.4">Cell</text>
<text x="57.2" y="166">GND</text>
<text x="67.9" y="166">100</text>
<text x="179.1" y="162.4">220n</text>
<text x="179.7" y="164.7">C15</text>
<text x="41.7" y="173.4" transform="rotate(-90 41.7 173.4)">C23</text>
<text x="44" y="173.9" transform="rotate(-90 44 173.9)">100n</text>
<text x="56.2" y="168.5">+3.3VADC</text>
<text x="68.5" y="168.5">R6</text>
<text x="85.9" y="173.4" transform="rotate(-90 85.9 173.4)">C11</text>
<text x="88.2" y="173.9" transform="rotate(-90 88.2 173.9)">100n</text>
<text x="149.1" y="173.6">GND</text>
<text x="290.4" y="170.5" transform="rotate(-90 290.4 170.5)">GND</text>
<text x="30.5" y="177.4">GND</text>
<text x="139.6" y="178.9">+3V3</text>
<text x="155.5" y="178.7">+3.3VADC</text>
<text x="174.5" y="174.9">GND</text>
<text x="54.5" y="181.5" transform="rotate(-90 54.5 181.5)">+3.3VADC</text>
<text x="74.2" y="185">GND</text>
<text x="74.2" y="190.1">GND</text>
<text x="144.8" y="189.1">100n</text>
<text x="145.4" y="191.4">C13</text>
<text x="152.4" y="189.1">100n</text>
<text x="153" y="191.4">C14</text>
<text x="143.1" y="200.9" transform="rotate(-90 143.1 200.9)">GND</text>
<text x="160.9" y="200.9" transform="rotate(-90 160.9 200.9)">GND</text>
<text x="67.9" y="209.1">100</text>
<text x="68.5" y="206.6">R7</text>
<text x="18.6" y="214.2">Load</text>
<text x="24.2" y="214.2">Cell</text>
<text x="24.2" y="216.8">LC4</text>
<text x="56.2" y="219.3">+3.3VADC</text>
<text x="57.2" y="216.8">GND</text>
<text x="67.9" y="216.8">100</text>
<text x="68.5" y="219.3">R8</text>
<text x="40.2" y="224.2" transform="rotate(-90 40.2 224.2)">C24</text>
<text x="42.5" y="224.7" transform="rotate(-90 42.5 224.7)">100n</text>
<text x="85.9" y="224.2" transform="rotate(-90 85.9 224.2)">C12</text>
<text x="88.2" y="224.7" transform="rotate(-90 88.2 224.7)">100n</text>
<text x="28.9" y="228.2">GND</text>
<text x="52.9" y="232.3" transform="rotate(-90 52.9 232.3)">+3.3VADC</text>
<text x="74.2" y="235.8">GND</text>
</g>
<g font-size="1.8" fill="#939391">
<text x="162.6" y="33.9">J1</text>
<text x="153" y="36.4">Conn_02x06_Odd_Even</text>
<text x="79.2" y="53.2">DNP</text>
<text x="79.9" y="55.5">C1</text>
<text x="69.1" y="76.8">DNP</text>
<text x="69.8" y="74.5">C2</text>
<text x="79.2" y="101.5">DNP</text>
<text x="79.9" y="103.8">C3</text>
<text x="69.1" y="125">DNP</text>
<text x="69.8" y="122.7">C4</text>
<text x="79.2" y="151">DNP</text>
<text x="79.9" y="153.3">C5</text>
<text x="69.8" y="172.3">C6</text>
<text x="69.1" y="174.6">DNP</text>
<text x="79.2" y="201.8">DNP</text>
<text x="79.9" y="204.1">C7</text>
<text x="69.1" y="225.4">DNP</text>
<text x="69.8" y="223.1">C8</text>
</g>
<g font-size="1.8" fill="#0f0f0f">
<text x="146" y="41.6">RSET</text>
<text x="146" y="46.6">SCLK</text>
<text x="146" y="44.1">~{DRDY}</text>
<text x="172.6" y="44.1">~{CS}</text>
<text x="146" y="49.2">DIN</text>
<text x="146" y="51.7">EXT_CLK</text>
<text x="167" y="49.3">10 DOUT</text>
<text x="39.9" y="64.4">LC1_Signal-</text>
<text x="39.9" y="61.9">LC1_Signal+</text>
<text x="36.4" y="67">LC1_Excitation-</text>
<text x="41.2" y="110.1">LC2_Signal+</text>
<text x="41.2" y="112.7">LC2_Signal-</text>
<text x="36.4" y="115.2">LC2_Excitation-</text>
<text x="228.3" y="122.4" transform="rotate(-90 228.3 122.4)">EXT_CLK</text>
<text x="174" y="135.5">DOUT</text>
<text x="174.1" y="133">SCLK</text>
<text x="173.8" y="140.6">~{CS}</text>
<text x="175.7" y="138.1">DIN</text>
<text x="170.5" y="148.2">RSET</text>
<text x="174" y="145.7">~{DRDY}</text>
<text x="39.9" y="159.7">LC3_Signal+</text>
<text x="36.4" y="164.8">LC3_Excitation-</text>
<text x="36.4" y="167.3">LC3_Excitation+</text>
<text x="39.9" y="162.2">LC3_Signal-</text>
<text x="37.7" y="215.6">LC4_Excitation-</text>
<text x="41.2" y="213">LC4_Signal-</text>
<text x="41.2" y="210.5">LC4_Signal+</text>
<text x="37.7" y="218.1">LC4_Excitation+</text>
</g>
<g font-size="1.8" fill="#a5a4a2">
<text x="158.7" y="39.1">1</text>
<text x="158.7" y="41.7">3</text>
<text x="167.6" y="39.1">2</text>
<text x="167.6" y="41.7">4</text>
<text x="158.7" y="44.2">5</text>
<text x="158.7" y="46.7">7</text>
<text x="167.6" y="44.2">6</text>
<text x="167.6" y="46.7">8</text>
<text x="158.1" y="51.8">11</text>
<text x="158.7" y="49.3">9</text>
<text x="167" y="51.8">12</text>
</g>
<g font-size="1.8" fill="#a90000">
<text x="277.4" y="42.9">1</text>
<text x="290.1" y="42.9">5</text>
<text x="277.4" y="48">3</text>
<text x="284.2" y="52.8" transform="rotate(-90 284.2 52.8)">2</text>
<text x="31.7" y="64.5">3</text>
<text x="31.7" y="62">4</text>
<text x="31.7" y="69.6">1</text>
<text x="31.7" y="67.1">2</text>
<text x="32.9" y="112.8">3</text>
<text x="32.9" y="110.2">4</text>
<text x="32.9" y="117.9">1</text>
<text x="32.9" y="115.3">2</text>
<text x="149.6" y="125.2" transform="rotate(-90 149.6 125.2)">1</text>
<text x="154.7" y="125.8" transform="rotate(-90 154.7 125.8)">20</text>
<text x="228.3" y="125.2" transform="rotate(-90 228.3 125.2)">3</text>
<text x="137.7" y="128">3</text>
<text x="137.7" y="130.6">4</text>
<text x="165.1" y="128">17</text>
<text x="225.4" y="128">2</text>
<text x="137.7" y="135.6">6</text>
<text x="165.1" y="135.6">15</text>
<text x="165.1" y="133.1">14</text>
<text x="228.3" y="132.8" transform="rotate(-90 228.3 132.8)">1</text>
<text x="283" y="132.8" transform="rotate(-90 283 132.8)">4</text>
<text x="137.7" y="138.2">5</text>
<text x="137.7" y="143.3">7</text>
<text x="165.1" y="138.2">16</text>
<text x="165.1" y="140.7">12</text>
<text x="276.2" y="138.2">3</text>
<text x="288.9" y="138.2">1</text>
<text x="137.7" y="145.8">8</text>
<text x="152.4" y="149.5">~{SYNC}/~{RESET}</text>
<text x="165.1" y="145.8">13</text>
<text x="165.1" y="148.3">11</text>
<text x="283" y="145.5" transform="rotate(-90 283 145.5)">2</text>
<text x="137.1" y="150.9">10</text>
<text x="137.7" y="153.4">9</text>
<text x="165.1" y="153.4">18</text>
<text x="32.9" y="159.8">4</text>
<text x="149.6" y="158.2" transform="rotate(-90 149.6 158.2)">2</text>
<text x="152.1" y="158.8" transform="rotate(-90 152.1 158.8)">19</text>
<text x="32.9" y="167.4">1</text>
<text x="32.9" y="164.8">2</text>
<text x="32.9" y="162.3">3</text>
<text x="32.9" y="215.6">2</text>
<text x="32.9" y="213.1">3</text>
<text x="32.9" y="210.6">4</text>
<text x="32.9" y="218.2">1</text>
</g>
<g font-size="1.8" fill="#0000c2">
<text x="279.2" y="57.7">Low</text>
<text x="282" y="59.8">Used</text>
<text x="283.9" y="57.7">noise,</text>
<text x="287.8" y="59.8">for</text>
<text x="290.7" y="57.7">high</text>
<text x="291.6" y="59.8">analog</text>
<text x="295.9" y="57.7">PSSR</text>
<text x="299.2" y="59.8">Vdd</text>
<text x="302" y="57.7">LDO</text>
<text x="271" y="63.1">GND</text>
<text x="274.9" y="63.9">TODO: TPS7A2033PDBVR</text>
<text x="299.5" y="63.9">alternative</text>
</g>
</svg>
